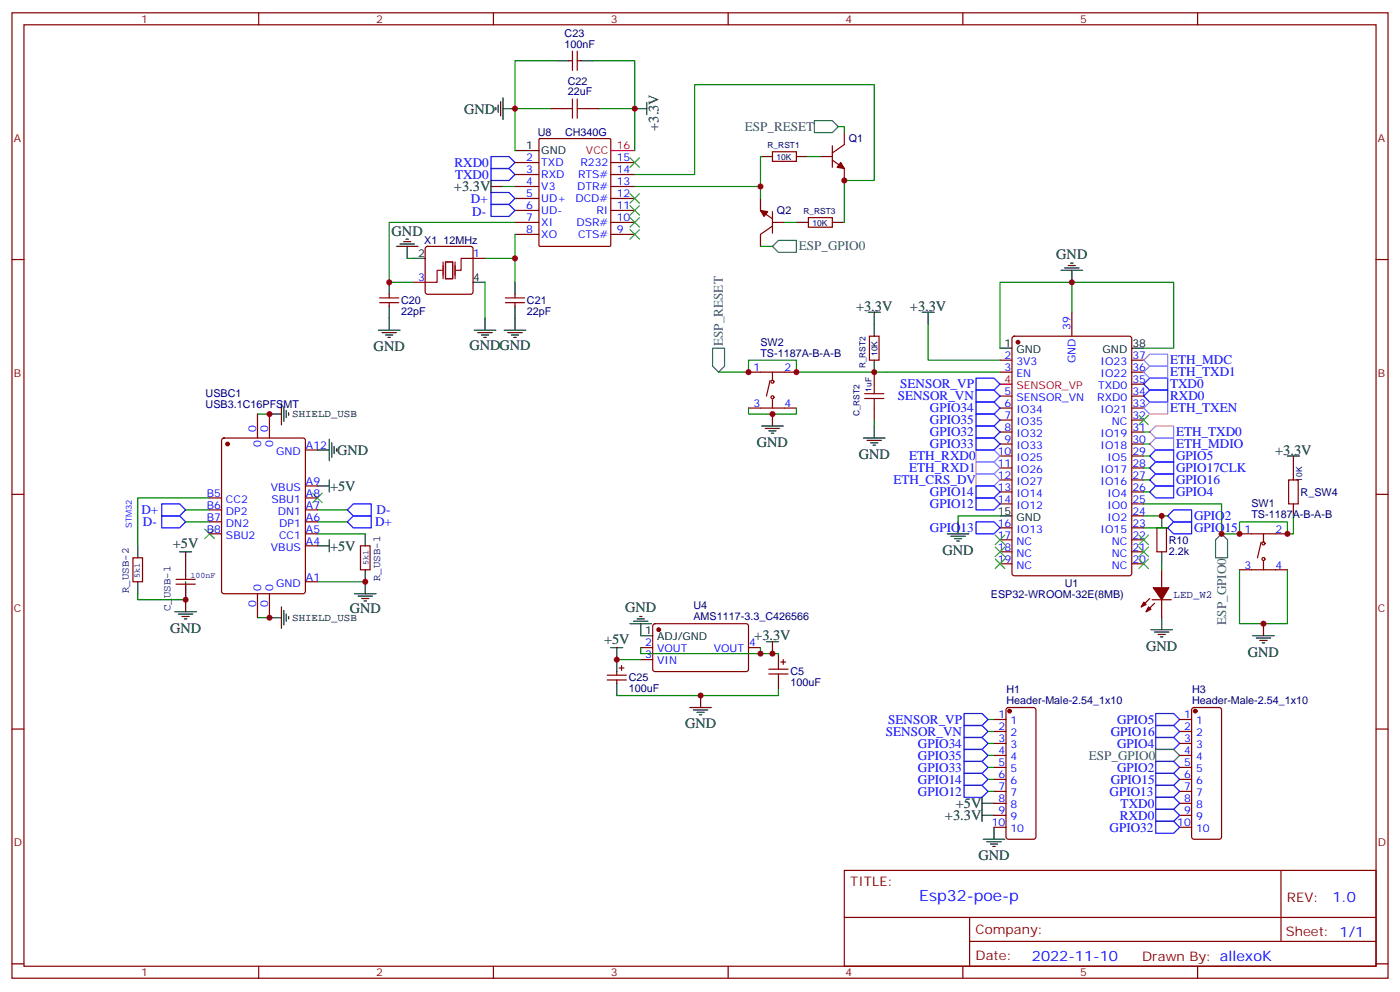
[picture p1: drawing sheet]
<svg xmlns="http://www.w3.org/2000/svg" width="412mm" height="292mm" viewBox="0 0 412 292" stroke-linecap="round" stroke-linejoin="round" font-family="sans-serif">
<g fill="none" stroke="#870000" stroke-width=".35">
<path d="M3.5 3.8h405.4v284.3h-405.4zM7.1 7.3h398.2v277.3h-398.2zM76.2 3.8v3.5M145.3 3.8v3.5M167.6 17.9h1M168.6 15.1v5.6M170 15.1v5.6M170 17.9h1.1M214.5 3.8v3.5M283.6 3.8v3.5M352.8 3.8v3.5M162.3 32h3.5"/>
<path d="M172.9 32h3.5M248.7 39.1v3.5l-3.5 2.4M151.7 47.9h7M151.7 51.4h7M151.7 54.9h7M151.7 58.5h7M158.8 41l.3-.2h20.5l.3 .2v31.2l-.2 .3-20.6 .1-.3-.2zM179.9 47.9h7.1M179.9 51.4h7.1M179.9 54.9h7.1M179.9 58.5h7.1M224 58.5v3.5l3.5 2.5"/>
<path d="M227.5 44.7h7.1v2.8h-7.1zM241.7 46.1h3.5M245.2 47.2l3.5 2.4v3.6M245.2 42.9v6.4M3.5 76.4h3.6M125.5 72.8l.4-.2h12.7l.5 .2 .2 .5v12.7l-.2 .5-.5 .2h-12.7l-.5-.3-.2-.4v-12.7zM139.3 76.1h3.6M151.7 62h7M151.7 65.5h7M151.7 69h7M179.9 62h7.1M179.9 65.5h7.1"/>
<path d="M179.9 69h7.1M227.5 65.5h3.6M227.5 66.6l-3.5 2.4v3.6M227.5 62.3v6.4M238.1 64.1h7.1v2.8h-7.1zM405.3 76.4h3.6M111.8 89.1h5.7M111.8 87.7h5.7M114.7 86.7v1M114.7 89.1v1.1M121.7 83.1h3.5M148.9 89.1h5.6"/>
<path d="M148.9 87.7h5.6M151.7 86.7v1M151.7 89.1v1.1M256.1 99h2.8v7.1h-2.8zM298.3 99.2l.5-.2h33.9l.6 .5 .1 69.4-.5 .6-34.1 .1-.6-.5-.1-69.4zM315.7 92v7M220.5 109.6h14.1M226.8 112.1l-1 4.6M227.5 109.6v2.5M227.5 117.7v2.5M257.5 109.6v3.5M294.6 106.1h3.5"/>
<path d="M294.6 109.6h3.5M294.6 116.7h3.5M333.4 106.1h3.5M333.4 109.6h3.5M333.4 113.1h3.5M333.4 116.7h3.5M65.5 129.2l.5-.2h23.3l.6 .4 .1 44.8-.5 .6-23.5 .1-.7-.5v-44.7zM75.8 122v7M79.4 122v7M90 132.5h3.5M220.5 120.2h14.1M257.5 120.2v3.5"/>
<path d="M294.6 120.2h3.5M294.6 123.7h3.5M294.6 127.2h3.5M294.6 130.8h3.5M294.6 134.3h3.5M294.6 137.8h3.5M333.4 120.2h3.5M333.4 123.7h3.5M333.4 127.2h3.5M333.4 130.8h3.5M333.4 134.3h3.5M333.4 137.8h3.5"/>
<path d="M3.5 145.6h3.6M61.7 146.6h3.6M61.7 150.2h3.6M61.7 153.7h3.6M61.7 157.2h3.6M90 146.6h3.5M90 150.2h3.5M90 153.7h3.5M90 157.2h3.5M90 143.1h3.5M294.6 141.4h3.5M294.6 144.9h3.5"/>
<path d="M294.6 148.4h3.5M294.6 155.5h3.5M294.6 159h3.5M333.4 141.4h3.5M333.4 144.9h3.5M333.4 148.4h3.5M333.4 151.9h3.5M333.4 155.5h3.5M333.4 159h3.5M340.8 155.5h2.8v7h-2.8zM365.1 157.2h14.1M371.5 159.7l-1.1 4.6"/>
<path d="M372.2 157.2v2.5M379.6 141.4h2.8v7h-2.8zM405.3 145.6h3.6M39.2 164.3h2.8v7h-2.8zM51.9 172h5.6M51.9 170.6h5.6M54.7 169.6v1M54.7 172v1.1M75.8 174.9v7M79.4 174.9v7M90 171.3h3.5M90 160.8h3.5"/>
<path d="M106.2 160.8h2.8v7h-2.8zM294.6 162.5h3.5M294.6 166.1h3.5M333.4 162.5h3.5M333.4 166.1h3.5M338.7 176.3l-2.5 2.5M339.4 176.6h5.6M340.1 177.7l-2.5 2.5M342.2 167.8v5.3M342.2 176.6v5.3M365.1 167.8h14.1M372.2 165.3v2.5"/>
<path d="M178.9 198.9h5.6M181.7 197.8v1.1M182.4 196.7h1.4M183.1 196v1.4M188.7 190.7h3.6M188.7 194.3h3.6M192.5 183.9l.5-.2h27.1l.4 .7-.1 13-.6 .4-27.1-.1-.4-.6v-12.7zM220.5 190.7h3.5M226.5 197.1h5.6M226.5 198.5h5.6M229.3 196v1.1M229.3 198.5v1.1"/>
<path d="M230 195h1.4M230.7 194.3v1.4M3.5 214.7h3.6M178.9 200.3h5.6M181.7 200.3v1M292.8 211.9h3.5M292.8 215.4h3.5M292.8 219h3.5M296.6 208.6l.4-.2h7.4l.7 .4 .1 37.7-.3 .5-.5 .2h-7.4l-.5-.2-.2-.5v-37.4zM347.5 211.9h3.5M347.5 215.4h3.5M347.5 219h3.5"/>
<path d="M351.2 208.6l.5-.2h7.4l.7 .4v37.7l-.2 .5-.5 .2h-7.4l-.5-.2-.2-.5v-37.4zM405.3 214.7h3.6M292.8 222.5h3.5M292.8 226h3.5M292.8 229.6h3.5M292.8 233.1h3.5M292.8 236.6h3.5M347.5 222.5h3.5M347.5 226h3.5M347.5 229.6h3.5M347.5 233.1h3.5M347.5 236.6h3.5"/>
<path d="M248.7 256.4h156.6v28.2h-156.6zM292.8 240.1h3.5M292.8 243.7h3.5M347.5 240.1h3.5M347.5 243.7h3.5M377.3 256.4v20.9M248.7 270.2h156.5M285.6 277.3h119.6M285.6 270.2v14.1M3.5 283.9h3.6M76.2 284.6v3.5M145.3 284.6v3.5"/>
<path d="M214.5 284.6v3.5M283.6 284.6v3.5M352.8 284.6v3.5M405.3 283.9h3.6"/>
<circle cx="227.5" cy="117" r=".44"/>
<circle cx="227.5" cy="112.4" r=".44"/>
<circle cx="372.2" cy="160.1" r=".44"/>
<circle cx="372.2" cy="164.6" r=".44"/>
</g>
<g fill="none" stroke="#000" stroke-width=".35">
<path d="M164 17.9h3.6M171.1 17.9h3.5M146 31.6v.7M146.8 30.9v2.2M147.5 29.9v4.2M148.2 32h3.5M148.2 28.8v6.4M187 32h3.5M190.5 30.2v3.6M144.6 54.9h3.6M144.6 53.2v3.5M151.7 44.3h7"/>
<path d="M224 46.1h3.5M234.6 46.1h3.5M116.8 72.6h6.3M117.8 71.9h4.3M118.9 71.2h2.1M119.6 70.4h.7M119.9 72.6v3.5M121.7 76.1h3.5M234.6 65.5h3.5M245.2 65.5h3.5M312.6 79.6h6.3M313.6 78.9h4.3"/>
<path d="M314.7 78.2h2.1M315.4 77.5h.7M315.7 79.6v3.5M111.5 97.3h6.3M112.5 98h4.3M113.6 98.7h2.1M114.3 99.4h.7M114.7 83.1v3.6M114.7 90.2v7.1M139.3 83.1h3.6M139.7 97.3h6.3M140.8 98h4.2"/>
<path d="M141.8 98.7h2.1M142.5 99.4h.7M142.9 93.7v3.6M148.5 97.3h6.4M149.6 98h4.2M150.6 98.7h2.2M151.3 99.4h.7M151.7 83.1v3.6M151.7 90.2v7.1M255.8 92h3.5M257.5 92v7M271.6 92h3.6"/>
<path d="M273.4 92v3.5M82.9 118.8v6.3M83.6 119.8v4.3M257.5 106.1v3.5M294.6 102.6h3.5M333.4 102.6h3.5M79.4 122h3.5M84.3 120.9v2.1M85 121.6v.7M93.5 132.5h3.5M97 129.4v6.3M97.7 130.4v4.3"/>
<path d="M98.4 131.5v2.1M99.1 132.2v.7M224.4 125.5h6.3M225.4 126.2h4.3M226.5 126.9h2.1M227.2 127.6h.7M227.5 122v3.5M254.4 129h6.3M255.4 129.7h4.2M256.5 130.4h2.1M257.2 131.1h.7M257.5 125.5v3.5"/>
<path d="M379.2 134.3h3.6M381 134.3v7.1M93.5 143.1h3.5M97 141.4v3.5M97 159v3.5M107.6 157.2v3.6M279 157.2h6.4M280.1 157.9h4.2M281.2 158.6h2.1M281.9 159.3h.7M282.2 153.7v3.5M294.6 151.9h3.5"/>
<path d="M342.2 151.9v3.6M381 148.4v3.5M40.6 160.8v3.5M40.6 171.3v3.6M52.9 162.5h3.5M54.7 162.5v7.1M54.7 173.1v7.1M82.9 178.8v6.3M83.6 179.8v4.2M93.5 160.8h3.5M104.4 174.9h6.4M105.5 175.6h4.2"/>
<path d="M106.5 176.3h2.2M107.2 177h.7M107.6 167.8v7.1M342.2 162.5v3.6M51.5 180.2h6.4M52.6 180.9h4.2M53.6 181.6h2.1M54.3 182.3h.7M79.4 181.9h3.5M84.3 180.9v2.1M85 181.6v.7M179.9 190.7h3.5"/>
<path d="M181.7 190.7v7.1M185.6 183.7h6.3M186.6 183h4.3M187.7 182.3h2.1M188.4 181.6h.7M188.7 183.7v3.5h3.6M225.8 189h3.5M227.5 189v3.5M229.3 192.5v3.5M229.3 199.6v3.5M339 185.5h6.4M340.1 186.2h4.2"/>
<path d="M341.1 186.9h2.2M341.8 187.6h.7M342.2 181.9v3.6M369 187.2h6.4M370.1 187.9h4.2M371.1 188.6h2.1M371.8 189.3h.7M372.2 183.7v3.5M181.7 201.3v3.6M203.2 208.4h6.3M204.3 209.1h4.2M205.3 209.8h2.1"/>
<path d="M206 210.5h.7M206.4 204.9v3.5M289.3 234.8v7.1M289.3 236.6h3.5M289.3 240.1h3.5M289.6 247.2h6.4M290.7 247.9h4.2M291.7 248.6h2.2M292.5 249.3h.7M292.8 243.7v3.5"/>
</g>
<path d="M179.9 44.3h7.1M294.6 113.1h3.5" fill="none" stroke="#f00" stroke-width=".35"/>
<g fill="#870000" stroke="#870000" stroke-width=".35">
<path d="M247.6 47.9l1.1 1.7-2.1-.3z"/>
<path d="M224 62l2.1 .3-1 1.4z"/>
<path d="M338.3 178.8l.7 .7-1.4 .7z"/>
<path d="M336.9 177.3l.7 .7-1.4 .8z"/>
<path d="M339.7 173.1h4.6l-2.1 3.5z"/>
<circle cx="299.9" cy="100.8" r=".53"/>
<circle cx="67" cy="130.8" r=".53"/>
<circle cx="194" cy="185.5" r=".53"/>
<circle cx="352.1" cy="209.4" r=".53"/>
<circle cx="297.4" cy="209.4" r=".53"/>
</g>
<g fill="none" stroke="#00f" stroke-width=".35">
<path d="M144.6 46.1h5.3l1.8 1.8-1.8 1.7h-5.3zM144.6 49.6h5.3l1.8 1.8-1.8 1.8h-5.3zM144.6 56.7h5.3l1.8 1.8-1.8 1.7h-5.3zM144.6 60.2h5.3l1.8 1.8-1.8 1.7h-5.3zM287.5 111.4h5.3l1.8 1.7-1.8 1.8h-5.3zM287.5 114.9h5.3l1.8 1.8-1.8 1.7h-5.3zM287.5 118.4h5.3l1.8 1.8-1.8 1.8h-5.3zM336.9 116.7l1.8-1.8h5.3v3.5h-5.3zM338.7 111.4h5.3v3.5h-5.3l-1.8-1.8zM287.5 122h5.3l1.8 1.7-1.8 1.8h-5.3zM287.5 125.5h5.3l1.8 1.7-1.8 1.8h-5.3zM287.5 129h5.3l1.8 1.8-1.8 1.7h-5.3z"/>
<path d="M338.7 137.8l1.7-1.7h5.3v3.5h-5.3zM338.7 134.3l1.7-1.8h5.3v3.6h-5.3zM47.6 148.4h5.3l1.8 1.8-1.8 1.7h-5.3zM47.6 151.9h5.3l1.8 1.8-1.8 1.8h-5.3zM102.3 153.7l1.8-1.8h5.3v3.6h-5.3zM102.3 150.2l1.8-1.8h5.3v3.5h-5.3zM287.5 143.1h5.3l1.8 1.8-1.8 1.7h-5.3zM287.5 146.6h5.3l1.8 1.8-1.8 1.8h-5.3zM287.5 153.7h5.3l1.8 1.8-1.8 1.7h-5.3zM338.7 141.4l1.7-1.8h5.3v3.5h-5.3zM338.7 144.9l1.7-1.8h5.3v3.5h-5.3zM344 155.5l1.7-1.8h5.3v3.5h-5.3z"/>
<path d="M345.7 150.2h5.3v3.5h-5.3l-1.7-1.8zM284 217.2h5.3l1.7 1.8-1.7 1.7h-5.3zM284 213.7h5.3l1.7 1.7-1.7 1.8h-5.3zM284 210.1h5.3l1.7 1.8-1.7 1.8h-5.3zM340.4 210.1h5.3l1.8 1.8-1.8 1.8h-5.3zM340.4 213.7h5.3l1.8 1.7-1.8 1.8h-5.3zM340.4 217.2h5.3l1.8 1.8-1.8 1.7h-5.3zM284 231.3h5.3l1.7 1.8-1.7 1.7h-5.3zM284 227.8h5.3l1.7 1.8-1.7 1.7h-5.3zM284 224.3h5.3l1.7 1.7-1.7 1.8h-5.3zM284 220.7h5.3l1.7 1.8-1.7 1.8h-5.3zM340.4 224.3h5.3l1.8 1.7-1.8 1.8h-5.3z"/>
<path d="M340.4 227.8h5.3l1.8 1.8-1.8 1.7h-5.3zM340.4 231.3h5.3l1.8 1.8-1.8 1.7h-5.3zM340.4 234.8h5.3l1.8 1.8-1.8 1.8h-5.3zM340.4 238.4h5.3l1.8 1.7-1.8 1.8h-5.3zM340.4 241.9h5.3l1.8 1.8-1.8 1.7h-5.3z"/>
</g>
<g fill="none" stroke="#008700" stroke-width=".35">
<path d="M164 17.9h-12.3v14.1h10.6M174.6 17.9h12.4v14.1M151.7 32v12.3M176.4 32h10.6M187 32v12.3M246.9 37.3h1.8v1.8M148.2 54.9h3.5M187 51.4h17.6v-26.5h52.9v28.3h-8.8v12.3M224 46.1v8.8h-37M224 54.9v3.6M238.1 46.1h3.6M119.9 76.1h1.8"/>
<path d="M151.7 69v7.1h-8.8M151.7 65.5h-37v17.6h7M151.7 76.1v7M224 72.6h3.5M231.1 65.5h3.5M142.9 83.1v10.6M273.4 95.5v10.6h21.2M315.7 83.1v8.9M211.7 109.6h8.8v-3.5h14.1v3.5h60M294.6 102.6v-19.5h51.1v19.5h-8.8M75.8 122h3.6M220.5 120.2v1.8h14.1v-1.8"/>
<path d="M257.5 123.7v1.8M336.9 137.8h1.8M336.9 127.2h1.8M336.9 130.8h1.8M336.9 134.3h1.8M54.7 150.2h7M54.7 153.7h7M61.7 146.6h-21.1v14.2M93.5 150.2h8.8M93.5 153.7h8.8M93.5 157.2h14.1M294.6 151.9h-12.4v1.8"/>
<path d="M336.9 148.4h22.9v8.8h5.3v-3.5h14.1v3.5h1.8v-5.3M336.9 151.9h7.1M336.9 141.4h1.8M336.9 144.9h1.8M336.9 155.5h7.1M54.7 171.3v5.3h-14.1v-1.7M93.5 171.3h14.1M342.2 166.1v1.7M365.1 167.8v15.9h14.1v-15.9M75.8 181.9h3.6M181.7 194.3h7M188.7 190.7v1.8h35.3"/>
<path d="M224 190.7v1.8h5.3M229.3 203.1v1.8h-47.6M291 211.9h1.8M291 215.4h1.8M291 219h1.8M291 222.5h1.8M291 226h1.8M291 229.6h1.8M291 233.1h1.8"/>
</g>
<path d="M130.2 79.6h-1.4v3.5h-3.6M130.5 77.2v4.9M131.2 77.2h2.1v4.9h-2.1zM134.1 77.2v4.9M139.3 76.1h-3.5v3.5h-1.4" fill="none" stroke="#870012" stroke-width=".35"/>
<g fill="none" stroke="#3c3" stroke-width=".35">
<path d="M185.6 46.5l2.8 2.8M185.6 57l2.8 2.9M188.4 46.5l-2.8 2.8M188.4 57l-2.8 2.9M185.6 60.6l2.8 2.8M185.6 64.1l2.8 2.8M185.6 67.6l2.8 2.8M188.4 60.6l-2.8 2.8M188.4 64.1l-2.8 2.8M188.4 67.6l-2.8 2.8M335.5 122.3l2.8 2.8M338.3 122.3l-2.8 2.8"/>
<path d="M60.3 155.8l2.8 2.8M63.1 155.8l-2.8 2.8M92.1 145.2l2.8 2.9M94.9 145.2l-2.8 2.9M293.2 157.6l2.8 2.8M296 157.6l-2.8 2.8M335.5 157.6l2.8 2.8M338.3 157.6l-2.8 2.8M293.2 161.1l2.8 2.8M293.2 164.6l2.8 2.9M296 164.6l-2.8 2.9M296 161.1l-2.8 2.8"/>
<path d="M335.5 161.1l2.8 2.8M335.5 164.6l2.8 2.9M338.3 161.1l-2.8 2.8M338.3 164.6l-2.8 2.9"/>
</g>
<path d="M239.9 35.5h5.3l1.7 1.8-1.7 1.8h-5.3zM227.5 72.6l1.8-1.8h5.3v3.5h-5.3zM209.9 102.6h3.5v5.2l-1.7 1.8-1.8-1.8zM359.8 157.2l1.8 1.8v5.3h-3.5v-5.3zM340.4 220.7h5.3l1.8 1.8-1.8 1.8h-5.3z" fill="none" stroke="#366" stroke-width=".35"/>
<path d="M165.8 32h2.8M168.6 29.2v5.6M170 29.2v5.6M170 32h2.9M254.7 116h5.6M254.7 117.4h5.6M257.5 113.1v2.9M257.5 117.4v2.8" fill="none" stroke="#a10000" stroke-width=".35"/>
<path d="M336.9 109.6l1.8-1.8h5.3v3.6h-5.3zM338.7 118.4h5.3v3.6h-5.3l-1.8-1.8zM338.7 104.3h5.3v3.5h-5.3l-1.8-1.7zM287.5 136.1h5.3l1.8 1.7-1.8 1.8h-5.3zM287.5 132.5h5.3l1.8 1.8-1.8 1.8h-5.3zM287.5 139.6h5.3l1.8 1.8-1.8 1.7h-5.3zM338.7 127.2l1.7-1.7h5.3v3.5h-5.3zM338.7 130.8l1.7-1.8h5.3v3.5h-5.3z" fill="none" stroke="#f0f" stroke-width=".35"/>
<g fill="#c00">
<circle cx="315.7" cy="83.1" r=".88"/>
<circle cx="54.7" cy="176.6" r=".88"/>
<circle cx="79.4" cy="122" r=".88"/>
<circle cx="79.4" cy="181.9" r=".88"/>
<circle cx="257.5" cy="109.6" r=".88"/>
<circle cx="107.6" cy="171.3" r=".88"/>
<circle cx="206.4" cy="204.9" r=".88"/>
<circle cx="224" cy="192.5" r=".88"/>
<circle cx="227.5" cy="192.5" r=".88"/>
<circle cx="181.7" cy="194.3" r=".88"/>
<circle cx="359.8" cy="157.2" r=".88"/>
<circle cx="227.5" cy="122" r=".88"/>
<circle cx="234.6" cy="109.6" r=".88"/>
<circle cx="220.5" cy="109.6" r=".88"/>
<circle cx="372.2" cy="183.7" r=".88"/>
<circle cx="379.2" cy="157.2" r=".88"/>
<circle cx="365.1" cy="157.2" r=".88"/>
<circle cx="114.7" cy="83.1" r=".88"/>
<circle cx="151.7" cy="76.1" r=".88"/>
<circle cx="187" cy="32" r=".88"/>
<circle cx="151.7" cy="32" r=".88"/>
<circle cx="224" cy="54.9" r=".88"/>
<circle cx="248.7" cy="53.2" r=".88"/>
<circle cx="342.2" cy="151.9" r=".88"/>
</g>
<text font-size="4.6" fill="#00f" x="270.8" y="265.4">Esp32-poe-p</text>
<g font-size="4.2">
<text x="136.7" y="33.4">GND</text>
<text x="194" y="38.5" transform="rotate(-90 194 38.5)">+3.3V</text>
<text x="133.7" y="56.4">+3.3V</text>
<text x="115.4" y="69.4">GND</text>
<text x="311.1" y="76.3">GND</text>
<text x="252.2" y="91.6">+3.3V</text>
<text x="268" y="91.6">+3.3V</text>
<text x="110.1" y="103.3">GND</text>
<text x="138.3" y="103">GNDGND</text>
<text x="223" y="131.7">GND</text>
<text x="99.3" y="133.9">GND</text>
<text x="252.9" y="135.2">GND</text>
<text x="375.6" y="133.9">+3.3V</text>
<text x="97.2" y="144.5">+5V</text>
<text x="50.9" y="161.3">+5V</text>
<text x="97.2" y="162.2">+5V</text>
<text x="277.6" y="163.4">GND</text>
<text x="103" y="180.6">GND</text>
<text x="184.1" y="180.3">GND</text>
<text x="50.1" y="186.3">GND</text>
<text x="177.9" y="189.6">+5V</text>
<text x="222.2" y="188.6">+3.3V</text>
<text x="337.6" y="191.6">GND</text>
<text x="367.6" y="193.4">GND</text>
<text x="201.8" y="214.6">GND</text>
<text x="281.6" y="238">+5V</text>
<text x="278.4" y="241.5">+3.3V</text>
<text x="288.2" y="253.4">GND</text>
</g>
<g font-size="4.2" fill="#00f">
<text x="392.5" y="265.6">1.0</text>
<text x="304" y="283">2022-11-10</text>
</g>
<g font-size="3.9" fill="#366">
<text x="219.4" y="38.5">ESP_RESET</text>
<text x="235.3" y="73.7">ESP_GPIO0</text>
<text x="213" y="101.9" transform="rotate(-90 213 101.9)">ESP_RESET</text>
<text x="361.2" y="184" transform="rotate(-90 361.2 184)">ESP_GPIO0</text>
<text x="320.7" y="223.9">ESP_GPIO0</text>
</g>
<g font-size="3.9" fill="#00f">
<text x="133.8" y="49.2">RXD0</text>
<text x="134" y="52.8">TXD0</text>
<text x="138.7" y="59.9">D+</text>
<text x="139.1" y="63.5">D-</text>
<text x="344.7" y="107.3">ETH_MDC</text>
<text x="344.7" y="110.8">ETH_TXD1</text>
<text x="264.5" y="117.9">SENSOR_VN</text>
<text x="265.2" y="114.4">SENSOR_VP</text>
<text x="344.7" y="117.8">RXD0</text>
<text x="344.7" y="114.3">TXD0</text>
<text x="273.9" y="121.5">GPIO34</text>
<text x="273.9" y="125">GPIO35</text>
<text x="344.7" y="121.4">ETH_TXEN</text>
<text x="273.9" y="128.5">GPIO32</text>
<text x="346.4" y="128.5">ETH_TXD0</text>
<text x="346.4" y="132">ETH_MDIO</text>
<text x="267.8" y="135.6">ETH_RXD0</text>
<text x="273.9" y="132">GPIO33</text>
<text x="346.4" y="135.5">GPIO5</text>
<text x="263.2" y="142.6">ETH_CRS_DV</text>
<text x="267.8" y="139.1">ETH_RXD1</text>
<text x="346.4" y="138.9">GPIO17CLK</text>
<text x="346.4" y="142.6">GPIO16</text>
<text x="273.9" y="146.2">GPIO14</text>
<text x="273.9" y="149.7">GPIO12</text>
<text x="346.4" y="146.1">GPIO4</text>
<text x="41.7" y="151.5">D+</text>
<text x="42.1" y="155">D-</text>
<text x="110.5" y="155">D+</text>
<text x="110.9" y="151.4">D-</text>
<text x="351.7" y="153.1">GPIO2</text>
<text x="273.9" y="156.8">GPIO13</text>
<text x="351.7" y="156.7">GPIO15</text>
<text x="261.6" y="213.2">SENSOR_VP</text>
<text x="329.1" y="213.2">GPIO5</text>
<text x="261" y="216.7">SENSOR_VN</text>
<text x="270.4" y="220.2">GPIO34</text>
<text x="327.2" y="216.7">GPIO16</text>
<text x="329.1" y="220.2">GPIO4</text>
<text x="270.4" y="227.3">GPIO33</text>
<text x="270.4" y="223.8">GPIO35</text>
<text x="329.1" y="227.3">GPIO2</text>
<text x="270.4" y="230.8">GPIO14</text>
<text x="327.2" y="230.8">GPIO15</text>
<text x="270.4" y="234.4">GPIO12</text>
<text x="326.8" y="234.4">GPIO13</text>
<text x="330.1" y="237.9">TXD0</text>
<text x="326.8" y="244.9">GPIO32</text>
<text x="329.9" y="241.5">RXD0</text>
</g>
<g font-size="3.9" fill="#800">
<text x="250.5" y="260.9">TITLE:</text>
<text x="379.1" y="265.6">REV:</text>
<text x="287.4" y="275.1">Company:</text>
<text x="378.7" y="275.8">Sheet: 1/1</text>
<text x="287.4" y="282.8">Date:</text>
<text x="336.4" y="282.9">Drawn By: allexoK</text>
</g>
<g font-size="3.2" fill="#800">
<text x="41.6" y="6.8">1</text>
<text x="110.8" y="6.8">2</text>
<text x="179.9" y="6.8">3</text>
<text x="249.1" y="6.8">4</text>
<text x="318.2" y="6.8">5</text>
<text x="4.1" y="41.9">A</text>
<text x="405.9" y="41.9">A</text>
<text x="4.1" y="111">B</text>
<text x="405.9" y="111">B</text>
<text x="4.1" y="180.2">C</text>
<text x="405.9" y="180.2">C</text>
<text x="4.1" y="249.3">D</text>
<text x="405.9" y="249.3">D</text>
<text x="41.6" y="287.6">1</text>
<text x="110.8" y="287.6">2</text>
<text x="179.9" y="287.6">3</text>
<text x="249.1" y="287.6">4</text>
<text x="318.2" y="287.6">5</text>
</g>
<g font-size="3.2" fill="#000080">
<text x="166.3" y="10.8">C23</text>
<text x="166.3" y="14">100nF</text>
<text x="167.2" y="28.1">22uF</text>
<text x="167.2" y="24.9">C22</text>
<text x="158.4" y="40.2">U8</text>
<text x="166.5" y="40.2">CH340G</text>
<text x="250" y="41.9">Q1</text>
<text x="228.9" y="63.1">Q2</text>
<text x="125" y="71.9">X1</text>
<text x="130.6" y="71.9">12MHz</text>
<text x="118.2" y="89.6">C20</text>
<text x="155.2" y="89.6">C21</text>
<text x="118.2" y="92.8">22pF</text>
<text x="155.2" y="92.8">22pF</text>
<text x="224" y="101.8">SW2</text>
<text x="224" y="105">TS-1187A-B-A-B</text>
<text x="60.6" y="117">USBC1</text>
<text x="60.6" y="120.2">USB3.1C16PFSMT</text>
<text x="368.6" y="149.5">SW1</text>
<text x="383.1" y="146">R_SW4</text>
<text x="368.6" y="152.6">TS-1187A-B-A-B</text>
<text x="344.3" y="160.1">R10</text>
<text x="344.3" y="163.4">2.2k</text>
<text x="112" y="171.2" transform="rotate(-90 112 171.2)">R_USB-1</text>
<text x="313.6" y="172.8">U1</text>
<text x="37.9" y="174.7" transform="rotate(-90 37.9 174.7)">R_USB-2</text>
<text x="204.3" y="179.5">U4</text>
<text x="291.9" y="176">ESP32-WROOM-32E(8MB)</text>
<text x="345.7" y="176">LED_W2</text>
<text x="50.3" y="180" transform="rotate(-90 50.3 180)">C_USB-1</text>
<text x="204.3" y="182.6">AMS1117-3.3_C426566</text>
<text x="185.2" y="203.9">100uF</text>
<text x="185.2" y="200.7">C25</text>
<text x="232.8" y="202.1">100uF</text>
<text x="232.8" y="198.9">C5</text>
<text x="296.5" y="207.2">Header-Male-2.54_1x10</text>
<text x="296.5" y="204">H1</text>
<text x="351.1" y="207.2">Header-Male-2.54_1x10</text>
<text x="351.1" y="204">H3</text>
</g>
<g font-size="3.2">
<text x="155" y="44">1</text>
<text x="159.5" y="45.4">GND</text>
<text x="123.2" y="75.7">2</text>
<text x="139.3" y="82.8">4</text>
<text x="295.9" y="102.2">1</text>
<text x="299.4" y="104">GND</text>
<text x="324.8" y="104">GND</text>
<text x="333.6" y="102.2">38</text>
<text x="86.1" y="122.8">SHIELD_USB</text>
<text x="293.9" y="151.6">15</text>
<text x="299.4" y="153.4">GND</text>
<text x="86.1" y="182.8">SHIELD_USB</text>
<text x="190.1" y="186.9">1</text>
<text x="193.6" y="188.6">ADJ/GND</text>
</g>
<g font-size="3.2" fill="#00f">
<text x="155" y="47.5">2</text>
<text x="181.7" y="47.5">15</text>
<text x="155" y="51">3</text>
<text x="159.5" y="48.9">TXD</text>
<text x="159.5" y="52.5">RXD</text>
<text x="170.3" y="52.5">RTS#</text>
<text x="171" y="48.9">R232</text>
<text x="181.7" y="51">14</text>
<text x="155" y="54.6">4</text>
<text x="155" y="58.1">5</text>
<text x="159.5" y="56">V3</text>
<text x="159.5" y="59.5">UD+</text>
<text x="169.5" y="59.5">DCD#</text>
<text x="170" y="56">DTR#</text>
<text x="181.7" y="58.1">12</text>
<text x="181.7" y="54.6">13</text>
<text x="155" y="61.6">6</text>
<text x="155" y="65.2">7</text>
<text x="159.5" y="63">UD-</text>
<text x="175.7" y="63">RI</text>
<text x="181.7" y="65.2">10</text>
<text x="181.7" y="61.6">11</text>
<text x="155" y="68.7">8</text>
<text x="159.5" y="66.6">XI</text>
<text x="159.5" y="70.1">XO</text>
<text x="169.8" y="66.6">DSR#</text>
<text x="170.3" y="70.1">CTS#</text>
<text x="181.7" y="68.7">9</text>
<text x="139.3" y="75.7">1</text>
<text x="123.2" y="82.8">3</text>
<text x="315.4" y="97.3" transform="rotate(-90 315.4 97.3)">39</text>
<text x="295.9" y="105.7">2</text>
<text x="299.4" y="107.5">3V3</text>
<text x="316.8" y="107" transform="rotate(-90 316.8 107)">GND</text>
<text x="324.2" y="107.5">IO23</text>
<text x="333.6" y="105.7">37</text>
<text x="222" y="109.3">1</text>
<text x="231.1" y="109.3">2</text>
<text x="295.9" y="109.3">3</text>
<text x="299.4" y="111">EN</text>
<text x="324.2" y="111">IO22</text>
<text x="333.6" y="109.3">36</text>
<text x="333.6" y="112.8">35</text>
<text x="222" y="119.8">3</text>
<text x="231.1" y="119.8">4</text>
<text x="295.9" y="119.8">6</text>
<text x="295.9" y="116.3">5</text>
<text x="299.4" y="118.1">SENSOR_VN</text>
<text x="323.2" y="118.1">RXD0</text>
<text x="323.5" y="114.5">TXD0</text>
<text x="333.6" y="116.3">34</text>
<text x="333.6" y="119.8">33</text>
<text x="295.9" y="123.4">7</text>
<text x="299.4" y="125.1">IO35</text>
<text x="299.4" y="121.6">IO34</text>
<text x="324.2" y="121.6">IO21</text>
<text x="327.5" y="125.1">NC</text>
<text x="333.6" y="123.4">32</text>
<text x="75.5" y="127.2" transform="rotate(-90 75.5 127.2)">0</text>
<text x="76.9" y="131.7" transform="rotate(-90 76.9 131.7)">0</text>
<text x="79" y="127.2" transform="rotate(-90 79 127.2)">0</text>
<text x="80.4" y="131.7" transform="rotate(-90 80.4 131.7)">0</text>
<text x="295.9" y="130.4">9</text>
<text x="295.9" y="126.9">8</text>
<text x="299.4" y="128.7">IO32</text>
<text x="324.2" y="128.7">IO19</text>
<text x="333.6" y="126.9">31</text>
<text x="333.6" y="130.4">30</text>
<text x="81.4" y="133.9">GND</text>
<text x="90.1" y="132.2">A12</text>
<text x="293.9" y="137.5">11</text>
<text x="293.9" y="133.9">10</text>
<text x="299.4" y="135.7">IO25</text>
<text x="299.4" y="132.2">IO33</text>
<text x="324.2" y="132.2">IO18</text>
<text x="326.2" y="135.7">IO5</text>
<text x="333.6" y="133.9">29</text>
<text x="333.6" y="137.5">28</text>
<text x="90.1" y="142.8">A9</text>
<text x="293.9" y="141">12</text>
<text x="299.4" y="142.8">IO27</text>
<text x="299.4" y="139.2">IO26</text>
<text x="324.2" y="139.2">IO17</text>
<text x="324.2" y="142.8">IO16</text>
<text x="333.6" y="141">27</text>
<text x="60.9" y="146.3">B5</text>
<text x="60.9" y="149.8">B6</text>
<text x="66.6" y="148.1">CC2</text>
<text x="79.8" y="144.5">VBUS</text>
<text x="80" y="148.1">SBU1</text>
<text x="90.1" y="149.8">A7</text>
<text x="90.1" y="146.3">A8</text>
<text x="293.9" y="148.1">14</text>
<text x="293.9" y="144.5">13</text>
<text x="299.4" y="149.8">IO12</text>
<text x="299.4" y="146.3">IO14</text>
<text x="326.2" y="146.3">IO4</text>
<text x="326.2" y="149.8">IO0</text>
<text x="333.6" y="144.5">26</text>
<text x="333.6" y="148.1">25</text>
<text x="60.9" y="153.4">B7</text>
<text x="66.6" y="151.6">DP2</text>
<text x="66.6" y="155.1">DN2</text>
<text x="81.8" y="151.6">DN1</text>
<text x="82.3" y="155.1">DP1</text>
<text x="90.1" y="153.4">A6</text>
<text x="293.9" y="155.1">16</text>
<text x="326.2" y="153.4">IO2</text>
<text x="333.6" y="151.6">24</text>
<text x="333.6" y="155.1">23</text>
<text x="60.9" y="156.9">B8</text>
<text x="66.6" y="158.6">SBU2</text>
<text x="82.2" y="158.6">CC1</text>
<text x="90.1" y="160.4">A4</text>
<text x="90.1" y="156.9">A5</text>
<text x="293.9" y="158.6">17</text>
<text x="299.4" y="160.4">NC</text>
<text x="299.4" y="156.9">IO13</text>
<text x="324.2" y="156.9">IO15</text>
<text x="327.5" y="160.4">NC</text>
<text x="333.6" y="158.6">22</text>
<text x="366.6" y="156.9">1</text>
<text x="375.7" y="156.9">2</text>
<text x="79.8" y="162.2">VBUS</text>
<text x="293.9" y="165.7">19</text>
<text x="293.9" y="162.2">18</text>
<text x="299.4" y="167.5">NC</text>
<text x="299.4" y="163.9">NC</text>
<text x="327.5" y="163.9">NC</text>
<text x="327.5" y="167.5">NC</text>
<text x="333.6" y="162.2">21</text>
<text x="333.6" y="165.7">20</text>
<text x="366.6" y="167.5">3</text>
<text x="375.7" y="167.5">4</text>
<text x="81.4" y="172.8">GND</text>
<text x="90.1" y="171">A1</text>
<text x="75.5" y="178.7" transform="rotate(-90 75.5 178.7)">0</text>
<text x="76.9" y="174.2" transform="rotate(-90 76.9 174.2)">0</text>
<text x="79" y="178.7" transform="rotate(-90 79 178.7)">0</text>
<text x="80.4" y="174.2" transform="rotate(-90 80.4 174.2)">0</text>
<text x="190.1" y="190.4">2</text>
<text x="220.7" y="190.4">4</text>
<text x="190.1" y="193.9">3</text>
<text x="193.6" y="192.2">VOUT</text>
<text x="193.6" y="195.7">VIN</text>
<text x="210.2" y="192.2">VOUT</text>
<text x="294.1" y="211.6">1</text>
<text x="294.1" y="215.1">2</text>
<text x="297.6" y="213.3">1</text>
<text x="348.8" y="211.6">1</text>
<text x="348.8" y="215.1">2</text>
<text x="352.3" y="213.3">1</text>
<text x="294.1" y="218.6">3</text>
<text x="297.6" y="216.9">2</text>
<text x="297.6" y="220.4">3</text>
<text x="348.8" y="218.6">3</text>
<text x="352.3" y="216.9">2</text>
<text x="352.3" y="220.4">3</text>
<text x="294.1" y="222.1">4</text>
<text x="294.1" y="225.7">5</text>
<text x="297.6" y="223.9">4</text>
<text x="297.6" y="227.4">5</text>
<text x="348.8" y="222.1">4</text>
<text x="348.8" y="225.7">5</text>
<text x="352.3" y="223.9">4</text>
<text x="352.3" y="227.4">5</text>
<text x="294.1" y="229.2">6</text>
<text x="294.1" y="232.7">7</text>
<text x="297.6" y="231">6</text>
<text x="348.8" y="229.2">6</text>
<text x="348.8" y="232.7">7</text>
<text x="352.3" y="231">6</text>
<text x="294.1" y="236.3">8</text>
<text x="294.1" y="239.8">9</text>
<text x="297.6" y="234.5">7</text>
<text x="297.6" y="238">8</text>
<text x="348.8" y="236.3">8</text>
<text x="348.8" y="239.8">9</text>
<text x="352.3" y="234.5">7</text>
<text x="352.3" y="238">8</text>
<text x="292.1" y="243.3">10</text>
<text x="297.6" y="241.5">9</text>
<text x="297.6" y="245.1">10</text>
<text x="346.8" y="243.3">10</text>
<text x="352.3" y="241.5">9</text>
<text x="352.3" y="245.1">10</text>
</g>
<g font-size="3.2" fill="#f00">
<text x="172.6" y="45.4">VCC</text>
<text x="181.7" y="44">16</text>
<text x="295.9" y="112.8">4</text>
<text x="299.4" y="114.5">SENSOR_VP</text>
</g>
<g font-size="2.5" fill="#000080">
<text x="226.1" y="43.5">R_RST1</text>
<text x="228.8" y="47.1">10K</text>
<text x="236.7" y="62.9">R_RST3</text>
<text x="239.3" y="66.5">10K</text>
<text x="258.5" y="104.9" transform="rotate(-90 258.5 104.9)">10K</text>
<text x="254.9" y="108.5" transform="rotate(-90 254.9 108.5)">R_RST2</text>
<text x="256.7" y="115.4" transform="rotate(-90 256.7 115.4)">1uF</text>
<text x="253.2" y="122.6" transform="rotate(-90 253.2 122.6)">C_RST2</text>
<text x="383.6" y="141.9" transform="rotate(-90 383.6 141.9)">10K</text>
<text x="108.5" y="166.4" transform="rotate(-90 108.5 166.4)">5k1</text>
<text x="41.2" y="170.1" transform="rotate(-90 41.2 170.1)">5k1</text>
<text x="56.1" y="170.3">100nF</text>
</g>
<text font-size="2.5" fill="#00f" x="38.8" y="155.5" transform="rotate(-90 38.8 155.5)">STM32</text>
</svg>
